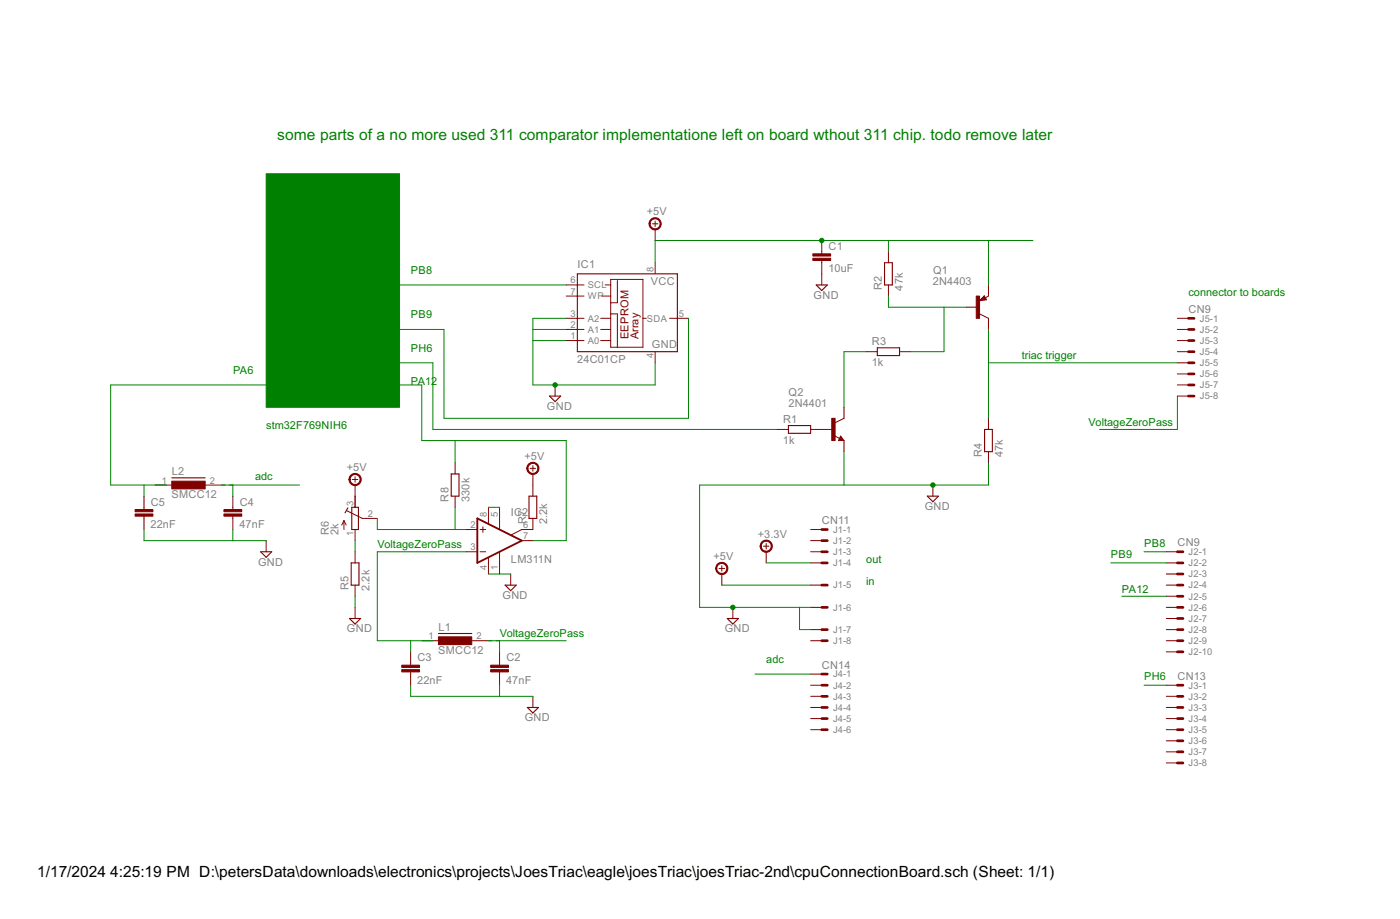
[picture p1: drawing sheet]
<svg xmlns="http://www.w3.org/2000/svg" width="320mm" height="210mm" viewBox="0 0 320 210" stroke-linecap="round" stroke-linejoin="round" font-family="sans-serif">
<g fill="none" stroke="#800000" stroke-width=".25">
<path d="M132 62.5h22.8v17.8h-22.8zM186.5 65.1h2.6l-1.3 1.3zM200.5 79.4h5.1v1.8h-5.1zM202.2 60h1.7v5.1h-1.7zM224.9 68.3h-.4l.4-.3 .2 .4-1 .1 .8-.7 .4 .6M125.6 90.5h2.5l-1.2 1.2zM180.2 97.2h5.1v1.8h-5.1zM225 98.1h1.8v5.1h-1.8zM39.3 109.1h7.6M79.5 116l-.6 1.1M80.4 115.9h1.5v5h-1.5zM103.1 108.2h1.8v5.1h-1.8z"/>
<path d="M120.9 113.3h1.8v5.1h-1.8zM192.1 100.1l.2 .3h-.4l.2-.5 .5 .6h-.7M211.9 113.3h2.6l-1.3 1.3zM59.6 126h2.5l-1.3 1.3zM80.3 128.6h1.7v5h-1.7zM115.4 133.6h2.6l-1.3 1.3zM79.9 141.3h2.5l-1.2 1.2zM100.2 144.7h7.6M166.2 141.3h2.6l-1.3 1.2zM120.5 161.6h2.6l-1.3 1.3z"/>
</g>
<g fill="none" stroke="#800000" stroke-width=".23">
<path d="M149.1 51.1h1.3M149.7 50.5v1.3M149.7 52.4v2.5M187.8 54.9v3.1M187.8 59.5v5.6M203.1 57.5v2.5M129.4 72.7h4.1M129.4 75.2h4.1M129.4 77.8h4.1M129.4 65.1h4.1M129.4 67.6h4.1M137.3 72.7h2.3"/>
<path d="M137.3 75.2h2.3M137.3 77.8h2.3M137.5 67.6h2.1M138.3 65.1h1.3M139.6 63.8h7.3v15.5h-7.3zM139.6 71.7h1.5v7.6M141.1 64.1v5.1h-1.5M146.9 72.7h.8M149.7 60v2.5M153 72.7h4.4M203.1 65.1v2.5M220.8 70.2h2.6"/>
<path d="M223.9 71.7l2 1v2.5M225 67.6l.5 .9-1.6 .2zM225.9 65.1v2.5l-.7 .4M269.1 72.7h2.5M269.1 75.2h2.5M269.1 77.8h2.5M126.9 87.9v2.6M149.7 80.3v2.6M177.7 98.1h2.5M185.3 98.1h5.1M190.7 99.5l1.2 .6M192.1 99.6l.8 1h-1.3z"/>
<path d="M192.9 93v2.5l-2 1.1M198 80.3h2.5M205.6 80.3h2.5M225.9 95.5v2.6M269.1 80.3h2.5M269.1 82.9h2.5M269.1 85.4h2.5M269.1 87.9h2.5M269.1 90.5h2.5M32.9 113.3v3.1M32.9 117.9v3M35.5 110.8h5"/>
<path d="M45.6 110.8h5.1M53.2 113.3v3.1M53.2 117.9v3M78.6 118.9v2M78.6 118.9l-.5 1M78.6 118.9l.5 1M79.3 116.6l3.5 1.8h3.4M80.5 109.5h1.3M81.2 108.9v1.3M81.2 110.8v5.1M104 105.7v2.5M104 113.3v2.6"/>
<path d="M111.6 115.9v3.7M114.2 115.9v5M121.2 107h1.2M121.8 118.4v2.5h-2.5l-2.5 1.3M121.8 106.3v1.3M121.8 108.2v5.1M192.9 100.6v2.6M213.2 110.8v2.5M225.9 103.2v2.5M60.8 123.5v2.5M81.2 120.9v2.6M81.2 126v2.6"/>
<path d="M81.2 133.6v2.6M81.2 138.7v2.6M106.6 120.9h2.5M106.6 126h2.5M109.7 120.9h1.3M109.7 126h1.3M110.4 120.3v1.3M111.6 127.4v3.7M114.2 126.1v5M116.7 131.1v2.5M119.3 123.5h2.5M164.3 129.8h1.3"/>
<path d="M165 129.2v1.3M165 131.1v2.5M167.5 138.7v2.6M174.5 124.8h1.2M175.1 124.1v1.3M175.1 126v2.6M185.3 120.9h2.5M185.3 123.5h2.5M185.3 126h2.5M185.3 128.6h2.5M185.3 133.6h2.5M185.3 138.7h2.5"/>
<path d="M266.6 126h2.5M266.6 128.6h2.5M266.6 133.6h2.5M266.6 138.7h2.5M266.6 131.1h2.5M266.6 136.2h2.5M93.9 148.9v3M93.9 153.5v3M96.4 146.3h5.1M106.6 146.3h5M114.2 148.9v3M114.2 153.5v3"/>
<path d="M121.8 159v2.6M185.3 143.8h2.5M185.3 146.3h2.5M185.3 156.5h2.5M185.3 159h2.5M185.3 154h2.5M266.6 143.8h2.5M266.6 146.3h2.5M266.6 141.3h2.5M266.6 148.9h2.5M266.6 156.5h2.5M266.6 159h2.5"/>
<path d="M185.3 161.6h2.5M185.3 164.1h2.5M185.3 166.7h2.5M266.6 161.6h2.5M266.6 164.1h2.5M266.6 166.7h2.5M266.6 169.2h2.5M266.6 171.7h2.5M266.6 174.3h2.5"/>
</g>
<g fill="#800000" stroke="#800000" stroke-width=".23">
<path d="M148.7 50.2a1.39 1.39 0 0 1 2.2 .2 1.39 1.39 0 0 1-.8 2.1 1.39 1.39 0 0 1-1.8-1.4h.3a1.14 1.14 0 0 1 1.7-.9 1.14 1.14 0 0 1 .1 1.9 1.14 1.14 0 0 1-1.8-.7v-.3h-.3z" fill-rule="evenodd"/>
<path d="M174.1 123.8a1.4 1.4 0 0 1 2.2 .2 1.4 1.4 0 0 1-.8 2.1 1.4 1.4 0 0 1-1.8-1.3h.3a1.15 1.15 0 0 1 1.6-1.1 1.15 1.15 0 0 1 .3 1.9 1.15 1.15 0 0 1-1.9-.6v-.2h-.3z" fill-rule="evenodd"/>
<path d="M163.9 128.9a1.4 1.4 0 0 1 2.3 .2 1.4 1.4 0 0 1-.8 2.1 1.4 1.4 0 0 1-1.8-1.4h.2a1.14 1.14 0 0 1 1.7-.9 1.14 1.14 0 0 1 .2 1.9 1.14 1.14 0 0 1-1.8-.7l-.1-.3h-.2z" fill-rule="evenodd"/>
<path d="M80.1 108.6a1.4 1.4 0 0 1 2.3 .2 1.4 1.4 0 0 1-.9 2.1 1.4 1.4 0 0 1-1.7-1.4h.2a1.15 1.15 0 0 1 1.6-1 1.15 1.15 0 0 1 .3 1.9 1.15 1.15 0 0 1-1.8-.6l-.1-.3h-.2z" fill-rule="evenodd"/>
<path d="M120.8 106a1.4 1.4 0 0 1 2.2 .3 1.4 1.4 0 0 1-.8 2 1.4 1.4 0 0 1-1.8-1.3h.2a1.14 1.14 0 0 1 1.7-1.1 1.14 1.14 0 0 1 .2 1.9 1.14 1.14 0 0 1-1.8-.5l-.1-.3h-.2z" fill-rule="evenodd"/>
</g>
<g fill="none" stroke="#800000" stroke-width=".61">
<path d="M271.6 72.7h1.3M271.6 75.2h1.3M271.6 77.8h1.3M271.6 80.3h1.3M271.6 82.9h1.3M271.6 85.4h1.3M271.6 87.9h1.3M271.6 90.5h1.3M187.8 120.9h1.3M187.8 123.5h1.3M187.8 126h1.3M187.8 128.6h1.3"/>
<path d="M187.8 133.6h1.3M187.8 138.7h1.3M269.1 126h1.3M269.1 128.6h1.3M269.1 133.6h1.3M269.1 138.7h1.3M269.1 131.1h1.3M269.1 136.2h1.3M187.8 143.8h1.3M187.8 146.3h1.3M187.8 156.5h1.3M187.8 159h1.3"/>
<path d="M187.8 154h1.3M269.1 143.8h1.3M269.1 146.3h1.3M269.1 141.3h1.3M269.1 148.9h1.3M269.1 156.5h1.3M269.1 159h1.3M187.8 161.6h1.3M187.8 164.1h1.3M187.8 166.7h1.3M269.1 161.6h1.3M269.1 164.1h1.3"/>
<path d="M269.1 166.7h1.3M269.1 169.2h1.3M269.1 171.7h1.3M269.1 174.3h1.3"/>
</g>
<g fill="#800000" stroke="#800000" stroke-width=".23">
<path d="M185.8 59h4v.5h-4z"/>
<path d="M185.8 58h4v.5h-4z"/>
<path d="M223.1 67.6h.8v5.1h-.8z"/>
<path d="M190.1 95.5h.8v5.1h-.8z"/>
<path d="M100.2 145.5h7.6v1.7h-7.6z"/>
<path d="M112.1 153h4.1v.5h-4.1z"/>
<path d="M112.1 151.9h4.1v.5h-4.1z"/>
<path d="M91.8 153h4.1v.5h-4.1z"/>
<path d="M91.8 151.9h4.1v.5h-4.1z"/>
<path d="M39.3 109.9h7.6v1.8h-7.6z"/>
<path d="M51.2 117.4h4v.5h-4z"/>
<path d="M51.2 116.4h4v.5h-4z"/>
<path d="M30.9 117.4h4v.5h-4z"/>
<path d="M30.9 116.4h4v.5h-4z"/>
</g>
<path d="M109.1 118.4l10.2 5.1-10.2 5.1z" fill="none" stroke="#800000" stroke-width=".42"/>
<path d="M60.8 39.7h30.5v53.3h-30.5z" fill="#008000" stroke="#008000" stroke-width=".23"/>
<g fill="none" stroke="#008000" stroke-width=".23">
<path d="M203.1 54.9v2.6M225.9 54.9v10.2M236.1 54.9h-86.4v5.1M91.3 72.7v2.5h10.2v20.3h55.9v-22.8M91.3 65.1h38.1M121.8 77.8h7.6M121.8 75.2h7.6M129.4 72.7h-7.6v15.2h27.9v-5M203.1 67.6v2.6h17.7M215.8 70.2v10.1h-7.7M225.9 75.2v20.3M60.8 87.9h-35.5v22.9h12.7"/>
<path d="M91.3 87.9h5.1v12.7h33v22.9h-7.6M91.3 82.9h7.6v15.2h78.8M198 80.3h-5.1v12.7M225.9 82.9h43.2M269.1 90.5v7.6h-17.8M32.9 110.8v2.5M50.7 110.8h17.8M53.2 110.8v2.5M86.2 118.4v2.5h20.4M104 100.6v5.1M104 115.9v5M111.6 115.9h2.6"/>
<path d="M192.9 103.2v7.6M225.9 105.7v5.1h-66v27.9h25.4M32.9 120.9v2.6h27.9M53.2 120.9v2.6M81.2 123.5v2.5M81.2 136.2v2.5M106.6 126h-20.4v20.3h12.7M111.6 131.1h5.1M165 133.6h20.3M175.1 128.6h10.2M182.7 138.7v5.1h2.6M253.9 128.6h12.7"/>
<path d="M256.4 136.2h10.2M261.5 126h5.1M93.9 156.5v2.5h27.9M93.9 146.3v2.6M111.6 146.3h17.8M114.2 146.3v2.6M114.2 156.5v2.5M172.6 154h12.7M261.5 156.5h5.1"/>
</g>
<g fill="#008000" stroke="#008000" stroke-width=".23">
<circle cx="187.8" cy="54.9" r=".51"/>
<circle cx="126.9" cy="87.9" r=".51"/>
<circle cx="167.5" cy="138.7" r=".51"/>
<circle cx="213.2" cy="110.8" r=".51"/>
</g>
<text font-size="4" fill="#008000" x="63.4" y="32.1">some parts of a no more used 311 comparator implementatione left on board wthout 311 chip. todo remove later</text>
<g font-size="4">
<text x="8.5" y="200.4">1/17/2024</text>
<text x="25.2" y="200.4">4:25:19 PM D:\petersData\downloads\electronics\projects\JoesTriac\eagle\joesTriac\joesTriac-2nd\cpuConnectionBoard.sch (Sheet: 1/1)</text>
</g>
<g font-size="2.8" fill="#808080">
<text x="147.8" y="49.2">+5V</text>
<text x="189.4" y="57.1">C1</text>
<text x="132" y="61.3">IC1</text>
<text x="148.8" y="65.1">VCC</text>
<text x="189.3" y="62.2">10uF</text>
<text x="213.2" y="65.1">2N4403</text>
<text x="213.3" y="62.5">Q1</text>
<text x="186" y="68.3">GND</text>
<text x="201.6" y="66.3" transform="rotate(-90 201.6 66.3)">R2</text>
<text x="206.4" y="66.4" transform="rotate(-90 206.4 66.4)">47k</text>
<text x="271.7" y="71.4">CN9</text>
<text x="131.9" y="82.9">24C01CP</text>
<text x="149" y="79.6">GND</text>
<text x="199.2" y="83.6">1k</text>
<text x="199.3" y="78.8">R3</text>
<text x="125" y="93.7">GND</text>
<text x="180.2" y="93">2N4401</text>
<text x="180.2" y="90.5">Q2</text>
<text x="178.9" y="101.4">1k</text>
<text x="179" y="96.6">R1</text>
<text x="79.3" y="107.6">+5V</text>
<text x="119.9" y="105.1">+5V</text>
<text x="224.4" y="104.4" transform="rotate(-90 224.4 104.4)">R4</text>
<text x="229.2" y="104.4" transform="rotate(-90 229.2 104.4)">47k</text>
<text x="39.2" y="113.8">SMCC12</text>
<text x="39.3" y="108.5">L2</text>
<text x="34.5" y="115.5">C5</text>
<text x="54.8" y="115.5">C4</text>
<text x="102.5" y="114.6" transform="rotate(-90 102.5 114.6)">R8</text>
<text x="107.3" y="114.6" transform="rotate(-90 107.3 114.6)">330k</text>
<text x="116.8" y="117.8">IC2</text>
<text x="120.3" y="119.6" transform="rotate(-90 120.3 119.6)">R7</text>
<text x="125.1" y="119.7" transform="rotate(-90 125.1 119.7)">2.2k</text>
<text x="187.9" y="119.7">CN11</text>
<text x="211.4" y="116.5">GND</text>
<text x="34.4" y="120.6">22nF</text>
<text x="54.7" y="120.6">47nF</text>
<text x="75.2" y="122.2" transform="rotate(-90 75.2 122.2)">R6</text>
<text x="77.3" y="122.2" transform="rotate(-90 77.3 122.2)">2k</text>
<text x="173.2" y="122.9">+3.3V</text>
<text x="269.1" y="124.8">CN9</text>
<text x="59" y="129.2">GND</text>
<text x="116.8" y="128.6">LM311N</text>
<text x="163.1" y="127.9">+5V</text>
<text x="79.7" y="134.9" transform="rotate(-90 79.7 134.9)">R5</text>
<text x="84.5" y="134.9" transform="rotate(-90 84.5 134.9)">2.2k</text>
<text x="114.9" y="136.8">GND</text>
<text x="79.3" y="144.4">GND</text>
<text x="100.1" y="149.4">SMCC12</text>
<text x="100.2" y="144.1">L1</text>
<text x="165.6" y="144.4">GND</text>
<text x="95.4" y="151">C3</text>
<text x="115.7" y="151">C2</text>
<text x="187.9" y="152.7">CN14</text>
<text x="269.1" y="155.2">CN13</text>
<text x="95.4" y="156.1">22nF</text>
<text x="115.7" y="156.1">47nF</text>
<text x="119.9" y="164.8">GND</text>
</g>
<g font-size="2.8" fill="#008000">
<text x="93.9" y="62.5">PB8</text>
<text x="271.6" y="67.6">connector to boards</text>
<text x="93.9" y="72.7">PB9</text>
<text x="93.9" y="80.3">PH6</text>
<text x="233.5" y="82.1">triac trigger</text>
<text x="53.3" y="85.4">PA6</text>
<text x="93.9" y="87.9">PA</text>
<text x="97.2" y="87.9">12</text>
<text x="60.8" y="98.1">stm32F769NIH6</text>
<text x="248.8" y="97.3">VoltageZeroPass</text>
<text x="58.3" y="109.5">adc</text>
<text x="86.3" y="125.3">VoltageZeroPass</text>
<text x="261.5" y="125">PB8</text>
<text x="198" y="128.6">out</text>
<text x="253.9" y="127.6">PB9</text>
<text x="198" y="133.6">in</text>
<text x="256.4" y="135.4">PA12</text>
<text x="114.2" y="145.6">VoltageZeroPass</text>
<text x="175.1" y="151.4">adc</text>
<text x="261.5" y="155.2">PH6</text>
</g>
<g font-size="2.8" fill="#800000">
<text x="143.6" y="77.5" transform="rotate(-90 143.6 77.5)">EEPROM</text>
<text x="145.9" y="77.5" transform="rotate(-90 145.9 77.5)">Array</text>
</g>
<g font-size="2.4" fill="#808080">
<text x="130.4" y="64.7">6</text>
<text x="134.3" y="65.8">SCL</text>
<text x="149.4" y="62.2" transform="rotate(-90 149.4 62.2)">8</text>
<text x="130.4" y="67.3">7</text>
<text x="134.3" y="68.4">WP</text>
<text x="130.4" y="77.4">1</text>
<text x="130.4" y="74.9">2</text>
<text x="130.4" y="72.3">3</text>
<text x="134.3" y="76">A1</text>
<text x="134.3" y="73.5">A2</text>
<text x="147.9" y="73.5">SDA</text>
<text x="155.2" y="72.3">5</text>
<text x="274.2" y="73.5">J5-1</text>
<text x="274.2" y="76">J5-2</text>
<text x="134.3" y="78.5">A0</text>
<text x="149.4" y="81.9" transform="rotate(-90 149.4 81.9)">4</text>
<text x="274.2" y="78.5">J5-3</text>
<text x="274.2" y="81.1">J5-4</text>
<text x="274.2" y="83.6">J5-5</text>
<text x="274.2" y="86.2">J5-6</text>
<text x="274.2" y="88.7">J5-7</text>
<text x="274.2" y="91.2">J5-8</text>
<text x="37" y="110.4">1</text>
<text x="47.9" y="110.4">2</text>
<text x="80.8" y="115.5" transform="rotate(-90 80.8 115.5)">3</text>
<text x="84.1" y="118.1">2</text>
<text x="111.3" y="118.1" transform="rotate(-90 111.3 118.1)">8</text>
<text x="113.8" y="118.1" transform="rotate(-90 113.8 118.1)">5</text>
<text x="80.8" y="122.5" transform="rotate(-90 80.8 122.5)">1</text>
<text x="107.6" y="125.7">3</text>
<text x="107.6" y="120.6">2</text>
<text x="119.6" y="120.6">6</text>
<text x="119.6" y="123.1">7</text>
<text x="190.4" y="121.7">J1-1</text>
<text x="190.4" y="124.2">J1-2</text>
<text x="111.3" y="130.1" transform="rotate(-90 111.3 130.1)">4</text>
<text x="113.8" y="130.1" transform="rotate(-90 113.8 130.1)">1</text>
<text x="190.4" y="126.8">J1-3</text>
<text x="190.4" y="129.3">J1-4</text>
<text x="271.7" y="126.8">J2-1</text>
<text x="271.7" y="129.3">J2-2</text>
<text x="271.7" y="131.9">J2-3</text>
<text x="190.4" y="134.4">J1-5</text>
<text x="271.7" y="134.4">J2-4</text>
<text x="271.7" y="136.9">J2-5</text>
<text x="190.4" y="139.5">J1-6</text>
<text x="271.7" y="139.5">J2-6</text>
<text x="271.7" y="142">J2-7</text>
<text x="98" y="146">1</text>
<text x="108.9" y="146">2</text>
<text x="190.4" y="144.6">J1-7</text>
<text x="190.4" y="147.1">J1-8</text>
<text x="271.7" y="144.6">J2-8</text>
<text x="271.7" y="147.1">J2-9</text>
<text x="271.7" y="149.6">J2-10</text>
<text x="190.4" y="154.7">J4-1</text>
<text x="190.4" y="157.3">J4-2</text>
<text x="190.4" y="159.8">J4-3</text>
<text x="271.7" y="157.3">J3-1</text>
<text x="271.7" y="159.8">J3-2</text>
<text x="190.4" y="162.3">J4-4</text>
<text x="190.4" y="164.9">J4-5</text>
<text x="190.4" y="167.4">J4-6</text>
<text x="271.7" y="162.3">J3-3</text>
<text x="271.7" y="164.9">J3-4</text>
<text x="271.7" y="167.4">J3-5</text>
<text x="271.7" y="170">J3-6</text>
<text x="271.7" y="172.5">J3-7</text>
<text x="271.7" y="175">J3-8</text>
</g>
</svg>
